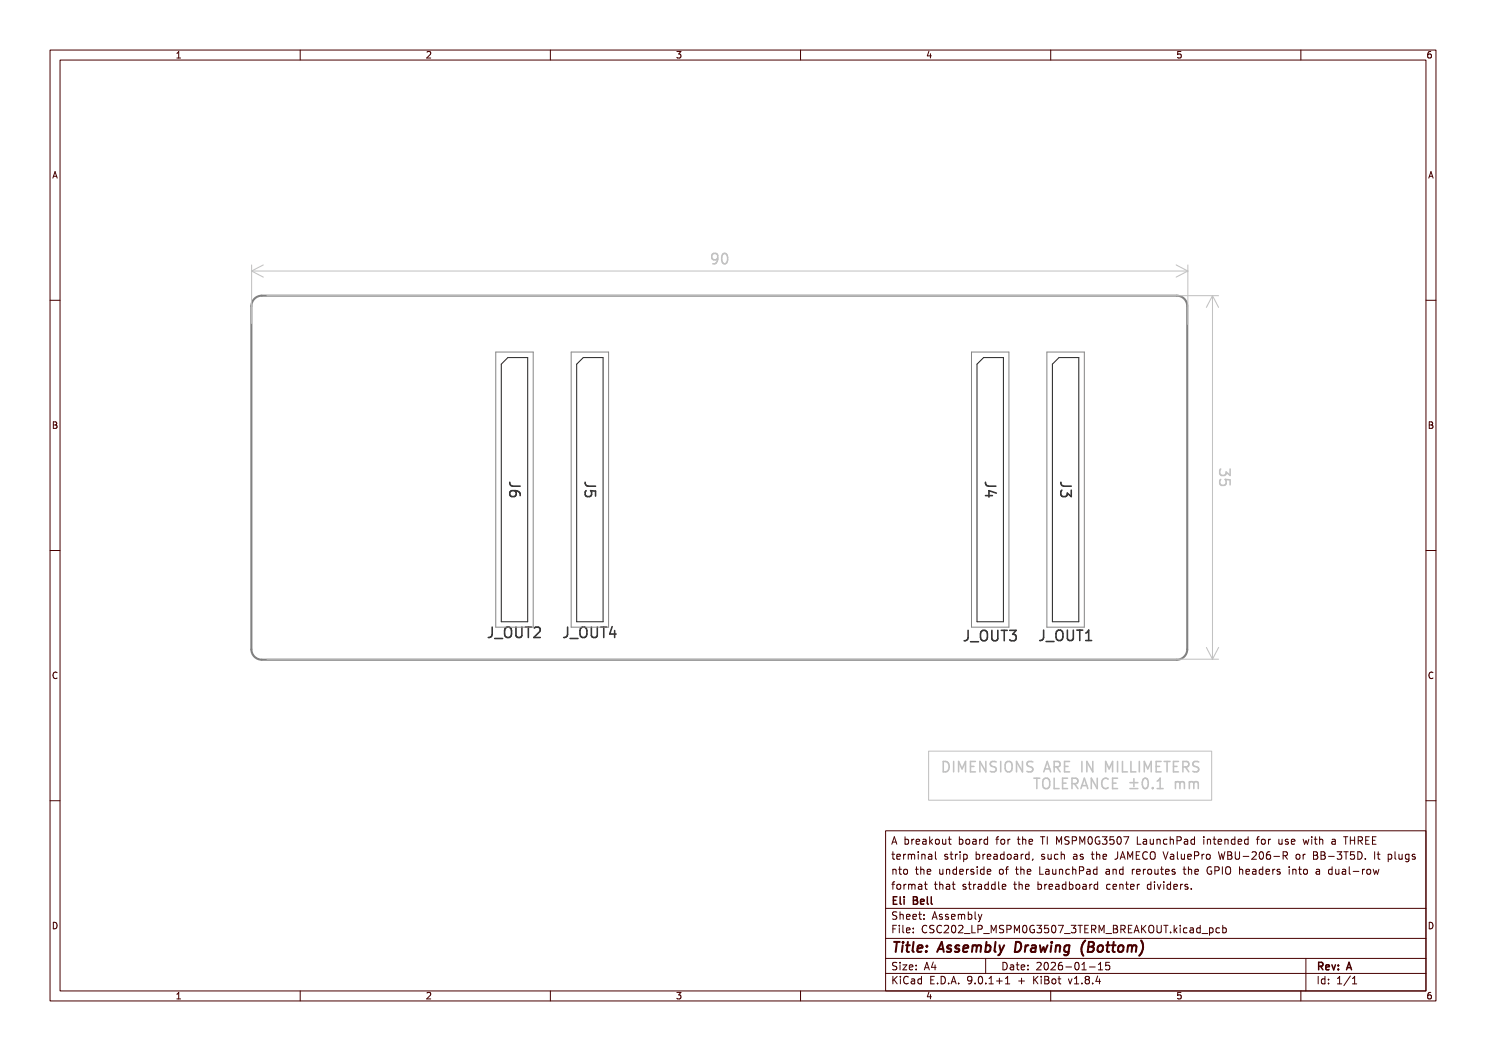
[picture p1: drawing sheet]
<svg xmlns="http://www.w3.org/2000/svg" width="297mm" height="210mm" viewBox="0 0 297 210" stroke-linecap="round" stroke-linejoin="round" font-family="sans-serif">
<path d="M50.9 59.7l.9-.5 .5-.1h182.9a2.08 2.08 0 0 1 2.1 2.1v68.5a2.08 2.08 0 0 1-2.1 2.1h-182.9a2.08 2.08 0 0 1-2.1-2.1v-68.5l.1-.6z" fill="none" stroke="#818181" stroke-width=".42"/>
<g fill="none" stroke="#2c2c2c" stroke-width=".31">
<path d="M101.9 96.4a.67 .67 0 0 0 .6 .7h1.5M102.8 98l.4 .4-.1 .6-.3 .2h-.5l-.3-.2-.1-.6 .2-.3a1.37 1.37 0 0 1 1.9 .5v.4M117 96.4a.67 .67 0 0 0 .5 .7h1.5M117.1 98l-.1 .3v.5l.1 .3 .7 .1 .3-.2 .1-.7-.2-.3 1 .1v1M197 96.4a.67 .67 0 0 0 .6 .7h1.4M197 99h1.4M199.1 98.5l-1.4-.5v1.3M212 96.4a.67 .67 0 0 0 .6 .7h1.5M212.2 97.9l-.2 .3 .1 .8 .3 .2h.5a.56 .56 0 0 0 .4-.7l.8 .7v-1.3M98.4 125.3v1.5a.67 .67 0 0 1-.8 .6M98.9 127.6h1.6M100.9 125.6a.7 .7 0 0 1 .8-.3 .7 .7 0 0 1 .5 .7v.7a.69 .69 0 0 1-.7 .7 .69 .69 0 0 1-.6-.7z"/>
<path d="M103.1 125.3v1.7l.4 .4 .6-.1 .2-.3v-1.7M105 125.3h1.2M105.6 125.3v2.1M106.8 125.5l.3-.2 .7 .1a.56 .56 0 0 1 .1 .8l-1.2 1.2h1.3M113.4 125.3v1.5a.67 .67 0 0 1-.7 .6M113.9 127.6h1.6M116 125.6a.7 .7 0 0 1 .8-.3 .7 .7 0 0 1 .5 .7v.7a.69 .69 0 0 1-.7 .7 .69 .69 0 0 1-.7-.7zM118.2 125.3v1.7l.4 .4 .6-.1 .2-.3v-1.7M120.1 125.3h1.2M120.7 125.3v2.1M122.4 125.2l-.5 1.5h1.2M122.8 126v1.4"/>
<path d="M193.5 126v1.4a.67 .67 0 0 1-.8 .6M194 128.2h1.6M196.1 126.3a.7 .7 0 0 1 .8-.3 .7 .7 0 0 1 .5 .6v.7a.69 .69 0 0 1-.7 .8 .69 .69 0 0 1-.7-.8zM198.2 126v1.6l.4 .4h.4l.4-.4v-1.6M200.1 126h1.2M200.7 126v2M201.8 126h1.3l-.7 .7a.57 .57 0 0 1 .7 .4v.5l-.2 .3-.8 .1-.3-.2M208.6 125.9v1.5a.67 .67 0 0 1-.8 .6M209.1 128.2h1.6M211.4 126a.69 .69 0 0 1 .7 0 .69 .69 0 0 1 .3 .6v.7a.69 .69 0 0 1-.6 .7 .69 .69 0 0 1-.7-.7v-.7zM213.3 125.9v1.7l.4 .4h.4l.4-.4v-1.7M215.2 125.9h1.2"/>
<path d="M215.8 125.9v2.1M217 128h1.2M217 126.5l.6-.6v2.1"/>
</g>
<path d="M101.5 71.4h4v52.8h-5.3v-51.4zM116.6 71.4h3.9v52.8h-5.2v-51.4zM195.3 72.8l1.3-1.4h3.9v52.8h-5.2zM210.3 72.8l1.4-1.4h3.9v52.8h-5.3z" fill="none" stroke="#2c2c2c" stroke-width=".21"/>
<path d="M99.1 70.3h7.5v55h-7.5zM114.2 70.3h7.4v55h-7.4zM194.2 70.3h7.5v55h-7.5zM209.2 70.3h7.5v55h-7.5z" fill="none" stroke="#848484" stroke-width=".2"/>
<g fill="none" stroke="#c2c2c2" stroke-width=".31">
<path d="M143.5 51.5l-.4 .4-.6-.1-.2-.3v-.5l.2-.3 .6-.1 .3 .2a1.37 1.37 0 0 1-.5 1.9h-.4M144.4 50.8a.5 .5 0 0 1 .6-.2 .5 .5 0 0 1 .3 .4 1.07 1.07 0 0 1-.6 1.7 1.26 1.26 0 0 1-.3-1.9zM244 93.7l-.2 .3 .1 .8 .3 .2h.5a.56 .56 0 0 0 .4-.7l.8 .7v-1.3M244 95.8l-.2 .3v.5l.2 .3 .7 .1 .3-.2 .1-.7-.2-.3 1 .1v1M188.5 152.2a1.1 1.1 0 0 1 1.2 .6 1.1 1.1 0 0 1-.4 1.3l-.8 .1zM190.6 152.2v2M191.6 154.2v-2l.7 1.4 .7-1.4v2M194 153.1h.7M195 152.2h-1v2h1M197 152.2v2l-1.2-2v2M199.1 152.3h-1a.5 .5 0 0 0-.2 .5 .5 .5 0 0 0 .4 .3 .76 .76 0 0 1 .8 .5l-.1 .4-.3 .2-.8-.1M200 152.2v2"/>
<path d="M201 152.4a.7 .7 0 0 1 .8-.2 .7 .7 0 0 1 .5 .6v.7a.69 .69 0 0 1-.7 .8 .69 .69 0 0 1-.7-.8zM204.4 152.2v2l-1.2-2v2M206.4 152.3h-1a.5 .5 0 0 0-.1 .5 .5 .5 0 0 0 .3 .3 .76 .76 0 0 1 .8 .5l-.1 .4-.3 .2-.8-.1M206.6 155.5h1.2M207.2 155.5v2.1M208.5 155.8a.7 .7 0 0 1 .8-.3 .7 .7 0 0 1 .5 .7v.7a.69 .69 0 0 1-.7 .7 .69 .69 0 0 1-.7-.7zM208.6 154.2l.7-2 .7 2M208.8 153.6h1M210.7 153.2h.8a.56 .56 0 0 0 .4-.5 .56 .56 0 0 0-.4-.5h-.8v2M210.7 155.5v2.1h1M211.2 153.2l.7 1M212.4 156.5h.7"/>
<path d="M212.8 153.1h.7M213.4 155.5h-1v2.1h1M213.8 152.2h-1v2h1M214.3 156.6h.7a.56 .56 0 0 0 .5-.6 .56 .56 0 0 0-.5-.5h-.7v2.1M214.7 156.6l.7 1M216 157.6l.7-2.1 .7 2.1M216.2 152.2v2M216.2 157h1M218.4 152.2v2l-1.2-2v2M219.3 155.5v2.1l-1.2-2.1v2.1M221 154.2v-2l.7 1.4 .7-1.4v2M221.5 155.7a.84 .84 0 0 0-1.1 0 .84 .84 0 0 0-.2 1 .78 .78 0 0 0 .4 .8 .78 .78 0 0 0 .9-.1"/>
<path d="M222.4 156.5h.7M223.4 155.5h-1v2.1h1M223.4 152.2v2M224.4 152.2v2h.9M225.8 157.6h1.6M225.8 156.4h1.6M226 152.2v2h1M226.6 155.6v1.6M227.7 152.2v2M228.6 155.6a.49 .49 0 0 1 .8 .3 1.07 1.07 0 0 1-.6 1.7 1.38 1.38 0 0 1-.2-2zM228.7 154.2v-2l.7 1.4 .7-1.4v2M230.4 157.4v.2"/>
<path d="M231.1 153.1h.7M231.3 157.6h1.2M231.3 156.1l.6-.6v2.1M232.1 152.2h-1v2h1M232.7 152.2h1.2M233.3 152.2v2M234.5 153.1h.7M234.9 156.2v1.4M234.9 156.4a.51 .51 0 0 1 .9 .1M235.5 152.2h-1v2h1M235.8 156.5l.3-.3 .5 .1 .1 1.3M235.8 156.5v1.1"/>
<path d="M236.4 153.2h.8a.56 .56 0 0 0 .4-.5 .56 .56 0 0 0-.4-.5h-.8v2M236.9 153.2l.7 1M237.7 156.4a.51 .51 0 0 1 .9 .1M237.7 156.2v1.4M238.6 156.5l.3-.3 .5 .1 .1 1.3M238.6 156.5v1.1M239.6 152.3h-1a.5 .5 0 0 0-.2 .5 .5 .5 0 0 0 .4 .3 .75 .75 0 0 1 .8 .5l-.1 .4-.3 .2-.8-.1"/>
</g>
<g fill="none" stroke="#c2c2c2" stroke-width=".21">
<path d="M50.3 52.9v11.7M50.3 54.2h187.1M50.3 54.2l2.3 1.2M52.6 52.9l-2.3 1.3M53.4 59.1h190.2M235.1 52.9l2.3 1.3M237.4 52.9v11.9M237.4 54.2l-2.3 1.2M242.3 59.1v72.6M242.3 59.1l-1.2 2.3M242.3 59.1l1.3 2.3M53.4 131.7h190.2"/>
<path d="M241.1 129.4l1.2 2.3M243.6 129.4l-1.3 2.3M185.6 150.1h56.6v9.8h-56.6z"/>
</g>
<g fill="none" stroke="#480000" stroke-width=".2">
<path d="M10 10h277v190h-277zM12 12h273v186h-273zM35.3 11.6h.8M35.3 10.7l.4-.4v1.3M60 10v2M85.3 10.4l.5-.1 .3 .4-.8 .9h.8M110 10v2M135.3 10.3h.8l-.4 .5 .3 .1v.6l-.2 .1-.5-.1M160 10v2M185.7 10.2l-.4 1h.9M186 10.7v.9M210 10v2"/>
<path d="M236 10.3h-.6l-.1 .6 .2-.1 .5 .1 .1 .1-.1 .5-.2 .1-.5-.1M260 10v2M286 10.3l-.4 .1-.2 .2-.1 .7 .3 .3 .4-.1 .1-.5-.1-.1-.4-.1-.3 .2M10.6 35.6l.4-1.3 .4 1.3M10.7 35.2h.6M285.6 35.6l.4-1.3 .4 1.3M285.7 35.2h.6M10 60h2M285 60h2M10.7 84.3h.4l.2 .2-.2 .4 .2 .1 .1 .3-.2 .3h-.5zM10.7 84.9h.4M285.7 84.3h.4l.2 .2-.2 .4 .2 .1 .1 .3-.2 .3h-.5z"/>
<path d="M285.7 84.9h.4M10 110h2M285 110h2M11.4 134.4a.62 .62 0 0 0-.9 .5 .62 .62 0 0 0 .7 .7l.2-.1M286.4 134.4a.62 .62 0 0 0-.9 .5 .62 .62 0 0 0 .7 .7l.2-.1M10 160h2M285 160h2M177 166h108v32h-108zM178.2 176.7h.6M178.2 170.7h.6M178.2 168.7l.5-1.5 .5 1.5M178.4 168.3h.7"/>
<path d="M178.5 170.2v1.3l.3 .2M178.5 173.7v1M178.5 173.8l.2-.1 .3 .1 .1 .9M178.8 176.2l-.3 .2v1.3M179.2 171.2l.8-.1-.1-.3-.4-.1-.3 .2 .1 .7h.6M179.4 176.8l.3-.1 .3 .3v.4l-.3 .3-.3-.1-.2-.2zM179.6 173.7h.6M179.8 173.2v1.3l.4 .2M180.6 170.7v1M180.7 176.7v1M180.7 173.8l.4-.1 .3 .3v.4l-.3 .3-.4-.1-.1-.2zM180.9 167.8l.4-.1 .3 .3-.1 .6h-.6"/>
<path d="M180.9 167.2v1.5M181 170.7l-.4 .3M181.1 176.7l-.4 .3M181.5 170.8l.5-.1 .2 .2M181.5 170.7v1M181.6 176.8l.4-.1 .2 .2M181.6 176.7v1M182.2 170.9l.2-.2 .3 .1 .1 .9M182.2 170.9v.8M182.2 176.9l.3-.2 .3 .1 .1 .9M182.2 167.7v1M182.2 176.9v.8"/>
<path d="M182.7 167.7l-.5 .3M183 173.7h.5M183.1 168.2l.7-.1-.1-.3-.4-.1-.2 .2 .1 .7h.5M183.2 173.2v1.3l.3 .2M183.5 170.2v.1M183.5 170.7v1M183.6 176.8h.6v.9M184 173.8l.2-.1 .4 .1 .1 .9M184 173.2v1.5M184.2 177.1h-.5l-.2 .2 .2 .4 .5-.1M184.2 170.7v1M184.2 170.8l.3-.1 .3 .1 .1 .9"/>
<path d="M184.5 167.8h.5l.1 .9M184.7 176.7h.6M185 176.2v1.3l.3 .2M185.1 168.1h-.5l-.2 .2 .2 .4 .5-.1M185.3 174.2l.7-.1v-.3l-.5-.1-.2 .2 .1 .7h.6M185.6 170.8h.6v.9M185.8 167.2v1.5M186 168.1l.4 .6M186.2 171.1h-.5l-.2 .2 .2 .4 .5-.1M186.4 167.7l-.6 .6M186.7 176.7h.6M187 176.2v1.3l.3 .2"/>
<path d="M187 170.2v1.3l.2 .2M187.1 167.8l.4-.1 .2 .3v.4l-.2 .3-.4-.1-.1-.2zM187.8 173.7l.1 .9 .3 .1 .3-.1M187.8 176.8l.2-.1 .4 .1 .1 .9M187.8 176.2v1.5M188.4 167.7l.1 .9 .3 .1 .2-.1M188.5 173.7v1M189 167.7v1M189.2 176.8h.5l.1 .9M189.2 173.8l.2-.1 .3 .1 .1 .9M189.2 173.7v1M189.4 170.8l-.4-.1-.2 .2 .1 .2 .5 .2v.3h-.6"/>
<path d="M189.5 167.7h.6M189.7 167.2v1.3l.4 .2M189.8 177.1h-.5l-.2 .2 .2 .4 .5-.1M189.9 170.7h.6M190.1 170.2v1.3l.4 .2M190.3 176.7h.6M190.5 176.2v1.3l.4 .2M191 170.7v1M191.2 173.8l-.5-.1-.2 .3 .1 .6h.6M191.2 173.2v1.5M191.4 170.7l-.4 .3M191.7 167.8l.5-.1 .3 .3-.2 .6h-.6"/>
<path d="M191.7 167.2v1.5M191.8 174.2l.7-.1v-.3l-.5-.1-.2 .2 .1 .7h.6M191.9 170.2v.1M191.9 170.7v1M192.6 170.8l.4-.1 .3 .3-.1 .6h-.6M192.6 170.7v1.5M193 176.8l-.3-.1-.2 .2v.2l.5 .2v.3h-.5M193.1 167.8l.2-.1 .4 .1 .1 .6-.1 .2-.4 .1-.2-.1zM193.2 173.7v1M193.5 176.7h.6M193.6 173.7l-.4 .3M193.7 176.2v1.3l.4 .2"/>
<path d="M194.5 167.8h.5l.1 .9M194.6 176.7v1M194.6 173.8l-.4-.1-.2 .2 .1 .2 .5 .2v.3h-.6M195 176.7l-.4 .3M195.1 168.1h-.5l-.2 .2 .2 .4 .5-.1M195.1 170.8l.4-.1 .3 .3-.1 .6h-.6M195.1 170.2v1.5M195.3 173.2v.1M195.3 173.7v1M195.5 176.8h.6l.1 .9M195.8 167.7v1M196.2 177.1h-.5l-.2 .2 .2 .4 .5-.1"/>
<path d="M196.2 167.7l-.4 .3M196.5 170.7v1M196.7 173.8l-.5-.1-.2 .3 .1 .6h.6M196.7 173.2v1.5M196.9 170.7l-.4 .3M197.3 171.2l.7-.1v-.3l-.5-.1-.2 .2 .1 .7h.6M197.3 174.2l.7-.1v-.3l-.5-.1-.2 .2 .1 .7h.6M197.4 167.8l-.4-.1-.3 .3 .1 .6h.6M197.4 167.2v1.5M197.5 176.8l-.4-.1-.3 .3 .2 .6h.5M197.5 176.2v1.5M198.7 170.8h.5l.1 .9"/>
<path d="M198.9 176.8l-.4-.1-.3 .3 .1 .6h.6M198.9 176.2v1.5M199 167.7h.6M199.3 171.1h-.5l-.2 .2 .2 .4 .5-.1M199.6 176.2v1.3l.2 .2M199.6 167.2l-.4 .2v1.3M199.9 173.8l.3-.1 .3 .3v.4l-.3 .3-.3-.1-.2-.2zM200.1 167.8l.2-.1 .4 .1 .1 .6-.1 .2-.4 .1-.2-.1zM200.3 177.2l.7-.1v-.3l-.5-.1-.2 .2 .1 .7h.6M200.7 170.8l-.5-.1-.2 .3 .1 .6h.6M200.7 170.2v1.5M201 173.7h.5"/>
<path d="M201.4 170.8l.2-.1 .4 .1 .1 .6-.1 .2-.4 .1-.2-.1zM201.5 167.7v1M201.5 173.2l-.3 .2v1.3M201.9 167.7l-.4 .3M202.6 176.7h.6M202.7 170.8h.6l.1 .9M202.8 176.2v1.3l.4 .2M203 173.7h.5M203.2 173.2v1.3l.3 .2M203.3 167.7h.6M203.4 171.1h-.5l-.2 .2 .2 .4 .5-.1M203.5 167.2v1.3l.4 .2"/>
<path d="M203.7 176.8l.2-.1 .3 .1 .1 .9M203.7 176.2v1.5M204 173.8l.2-.1 .4 .1 .1 .9M204 173.2v1.5M204.1 170.7v1M204.4 167.2v1.5M204.4 167.8l.2-.1 .4 .1v.9M204.5 170.7l-.4 .3M205 177.2l.7-.1-.1-.3-.4-.1-.2 .2v.7h.6M205.3 174.2l.7-.1v-.3l-.5-.1-.2 .2 .1 .7h.6M205.7 170.8l-.5-.1-.2 .3 .1 .6h.6M205.7 168.2l.7-.1-.1-.3-.4-.1-.2 .2v.7h.6"/>
<path d="M205.7 170.2v1.5M206.5 171.6l-.2 .3M207.5 176.8l.4-.1 .3 .3-.2 .6h-.5M207.5 176.2v1.5M207.8 173.2v1.5h.7M208 167.2h.8M208.4 167.2v1.5M208.7 170.8l-.3-.1-.2 .2v.2l.5 .2v.3h-.5M208.8 176.7v1M209 173.8h.6l.1 .9M209.2 176.7l-.4 .3M209.3 167.2v1.5"/>
<path d="M209.5 170.7v.9l.4 .1 .2-.1M209.7 177.2l.7-.1-.1-.3-.4-.1-.2 .2v.7h.6M209.7 174.1h-.5l-.2 .2 .2 .4 .5-.1M210.1 170.7v1M210.4 173.7l.1 .9 .3 .1 .2-.1M211 173.7v1M211 176.8h.6l.1 .9M211.2 168.7v-1.5l.5 1.1 .5-1.1v1.5M211.5 170.8l-.5-.1-.3 .3 .2 .6h.6M211.7 177.1h-.5l-.2 .2 .2 .4 .5-.1M211.7 173.8l.3-.1 .3 .1 .1 .9M211.7 173.7v1"/>
<path d="M212.1 170.8l.2-.1 .4 .1v.9M212.1 170.2v1.5M213 176.8l-.4-.1-.3 .3 .2 .6h.5M213 176.2v1.5M213.7 167.3l-.6-.1-.3 .3 .2 .3 .6 .3v.5l-.2 .1-.6-.1M213.7 176.8l.5-.1 .3 .3-.2 .6h-.6M213.7 173.8l-.4-.1-.3 .3 .2 .6h.5M213.7 176.2v1.5M214.3 168l.7-.1 .2-.2-.1-.4-.2-.1h-.6v1.5M214.4 173.8l.2-.1 .4 .1v.9M214.4 173.2v1.5M214.6 170.8h.6v.9"/>
<path d="M215.1 176.8l.2-.1 .4 .1 .1 .6-.1 .2-.4 .1-.2-.1zM215.2 171.1h-.5l-.2 .2 .2 .4 .5-.1M215.7 174l.8-.1 .1-.2-.1-.4-.2-.1h-.6v1.5M215.8 168.7v-1.5l.5 1.1 .5-1.1v1.5M216.5 170.8l-.4-.1-.2 .2 .1 .2 .5 .2v.3h-.6M216.5 176.8h.5l.1 .9M217.1 177.1h-.5l-.2 .2 .2 .4 .5-.1M217.2 173.8h.6l.1 .9M217.6 167.3l.2-.1a.8 .8 0 0 1 .5 .7 .8 .8 0 0 1-.5 .8l-.2-.1-.1-.5zM217.8 176.7v1M217.9 174.1h-.5l-.2 .2 .2 .4 .5-.1M218.1 170.7h.6"/>
<path d="M218.2 176.7l-.4 .3M218.3 170.2v1.3l.4 .2M219.2 170.8l.2-.1 .3 .1 .1 .9M219.2 170.2v1.5M219.2 173.8l-.4-.1-.3 .3 .2 .6h.5M219.2 173.2v1.5M219.4 176.8l-.4-.1-.3 .3 .1 .6h.6M219.4 176.2v1.5M219.7 167.3a.7 .7 0 0 0-.8 .6 .7 .7 0 0 0 .8 .7l.1-.5h-.3M220.3 167.2h.9l-.5 .6 .5 .1v.7l-.2 .1-.7-.1M220.5 171.2l.7-.1-.1-.3-.4-.1-.2 .2v.7h.6M221.1 173.8h.6v.9"/>
<path d="M221.7 174.1h-.5l-.2 .2 .2 .4 .5-.1M221.9 176.8l-.4-.1-.3 .3 .1 .6h.6M222.5 177.2l.7-.1-.1-.3-.4-.1-.2 .2v.7h.6M222.5 173.7v1M222.5 173.8l.2-.1 .3 .1 .1 .9M222.6 167.2h-.7l-.1 .7 .2-.1h.5l.2 .3-.1 .5-.2 .1-.6-.1M223.4 170.2v1.1a.48 .48 0 0 1-.6 .4M223.4 167.3l.2-.1a.8 .8 0 0 1 .5 .7 .8 .8 0 0 1-.5 .8l-.2-.1-.2-.5zM223.8 176.8l.2-.1 .4 .1 .1 .9M223.8 176.7v1M223.9 171.7l.5-1.5 .5 1.5M224 171.3h.7"/>
<path d="M224.5 173.8l-.5-.1-.3 .3 .2 .6h.6M224.5 173.2v1.5M224.6 167.2h1l-.6 1.5M225 176.7h.5M225.2 176.2v1.3l.3 .2M225.4 171.7v-1.5l.5 1.1 .5-1.1v1.5M226 177.2l.7-.1-.1-.3-.4-.1-.2 .2v.7h.6M226.3 173.7v1M226.7 173.7l-.4 .3M227.1 170.9h.5M227.2 174.2l.7-.1-.1-.3-.4-.1-.2 .2v.7h.6M227.3 167.2v1.5h.7"/>
<path d="M227.3 176.7v1M227.7 176.7l-.4 .3M227.8 170.2h-.7v1.5h.7M228.5 173.7v1M228.5 167.8h.6l.1 .9M229 173.7l-.5 .3M229.2 168.1h-.5l-.2 .2 .2 .4 .5-.1M229.3 170.3a.71 .71 0 0 0-1 .5 .71 .71 0 0 0 .7 .9l.3-.1M229.5 173.8l.4-.1 .3 .3v.4l-.3 .3-.4-.1-.1-.2zM229.9 167.7l.1 .9 .3 .1 .2-.1M230 176.8l-.4-.1-.3 .3 .2 .6h.5M230 176.2v1.5"/>
<path d="M230.1 170.3a.5 .5 0 0 1 .5-.1 .5 .5 0 0 1 .3 .5v.5a.5 .5 0 0 1-.5 .5 .5 .5 0 0 1-.5-.5v-.5zM230.5 167.7v1M230.7 176.2v.1M230.7 176.7v1M230.8 173.7l.1 .9 .3 .1 .3-.1M231.2 167.8l.3-.1 .3 .1 .1 .9M231.2 167.7v1M231.3 176.7l.4 1 .3-1M231.5 173.7v1M232 173.7h.5M232.2 173.2v1.3l.3 .2M232.5 170.2l.5 1.5 .5-1.5"/>
<path d="M232.6 176.2v.1M232.6 176.7v1M233 174.2l.7-.1-.1-.3-.4-.1-.2 .2v.7h.6M233.2 167.8l-.4-.1-.3 .3 .2 .6h.5M233.9 167.8l.2-.1 .4 .1v.9M233.9 167.2v1.5M234 176.2v1.5M234 176.8l-.5-.1-.3 .3 .2 .6h.6M234 170.8h.5l.1 .9M234.6 171.1h-.5l-.2 .2 .2 .4 .5-.1M234.6 177.2l.7-.1-.1-.3-.4-.1-.2 .2 .1 .7h.5M234.8 173.8l-.3-.1-.3 .2 .1 .2 .5 .2v.3h-.6"/>
<path d="M235.2 168l.8-.1 .1-.2-.1-.4-.2-.1h-.6v1.5M235.3 170.2v1.3l.2 .2M236 176.7v1M236.1 170.7l.1 .9 .3 .1 .2-.1M236.4 176.7l-.4 .3M236.5 173.7h.5M236.7 173.2v1.3l.3 .2M236.7 170.7v1M236.7 167.8h.6l.1 .9M237.4 176.8l-.4-.1-.2 .2 .1 .2 .5 .2v.3h-.6M237.4 168.1h-.5l-.2 .2 .2 .4 .5-.1M237.4 171.2l.7-.1-.1-.3-.4-.1-.2 .2 .1 .7h.5"/>
<path d="M237.5 173.8l.2-.1 .4 .1 .1 .9M237.5 173.2v1.5M238.1 177.6v.1M238.7 167.8l-.4-.1-.3 .3 .2 .6h.5M238.7 171l.8-.1 .1-.2-.1-.4-.2-.1h-.6v1.5M238.7 167.2v1.5M238.8 174.2l.7-.1v-.3l-.5-.1-.2 .2 .1 .7h.6M240.2 170.7v1M240.6 167.2v.1M240.6 167.7v1M240.7 170.7l-.5 .3M241.2 170.8l.2-.1 .4 .1 .1 .6-.2 .2-.3 .1-.2-.1z"/>
<path d="M241.3 167.8l.2-.1 .4 .1 .1 .9M241.3 167.7v1M242.1 173.3a.7 .7 0 0 0-.9 .6 .7 .7 0 0 0 .9 .7l.1-.5h-.3M242.5 167.7h.5M242.7 167.2v1.3l.3 .2M242.8 174l.7-.1 .2-.2-.1-.4-.2-.1h-.6v1.5M243.5 168.2l.7-.1-.1-.3-.4-.1-.2 .2v.7h.6M243.5 170.2l.4 1.5 .3-1.1 .3 1.1 .3-1.5M244.3 173.2v1.5M244.8 167.8l.2-.1 .4 .1 .1 .9M244.8 167.7v1M245 173.4a.5 .5 0 0 1 .6-.2 .5 .5 0 0 1 .4 .5v.5a.5 .5 0 0 1-.5 .5 .5 .5 0 0 1-.5-.5z"/>
<path d="M245.4 170.2l.7 .1 .1 .3-.3 .3a.4 .4 0 0 1 .4 .4 .4 .4 0 0 1-.3 .4h-.6zM245.4 170.9h.5M246.8 167.8l-.4-.1-.3 .3 .1 .6h.6M246.8 167.2v1.5M246.9 170.2v1.2l.3 .3h.3l.2-.3v-1.2M247.5 168.2l.7-.1-.1-.3-.4-.1-.2 .2v.7h.6M247.7 173.8l.3-.1 .3 .1 .1 .9M247.7 173.2v1.5M248.5 171.1h1.1M249 174.2l.7-.1v-.3l-.5-.1-.2 .2 .1 .7h.6M249.5 167.8l-.5-.1-.3 .3 .2 .6h.6M249.5 167.2v1.5"/>
<path d="M250.2 170.3l.6-.1 .3 .4-.9 1.1h.9M250.4 173.8h.6v.9M251 174.1h-.5l-.2 .2 .2 .4 .5-.1M251.1 167.7h.6M251.7 167.2l-.4 .2v1.3M251.9 170.3l.1-.1a.8 .8 0 0 1 .5 .7 .8 .8 0 0 1-.5 .8 1 1 0 0 1-.1-1.4zM252.2 167.8l.2-.1 .4 .1 .1 .6-.2 .2-.3 .1-.2-.1zM252.4 173.8l-.4-.1-.3 .3 .1 .6h.6M252.4 173.2v1.5M253 174.2l.7-.1v-.3l-.5-.1-.2 .2 .1 .7h.6M253.5 167.7v1M253.8 170.2l-.4 .1a1.01 1.01 0 0 0 0 1.4l.5-.1 .1-.5-.3-.3h-.5l-.1 .3"/>
<path d="M254 167.7l-.5 .3M254.4 173.7v1M254.6 171.1h1.1M254.8 173.7l-.4 .3M255.6 167.7l.1 .9 .3 .1 .2-.1M255.8 173.8l-.3-.1-.3 .2 .1 .2 .5 .2v.3h-.6M256.2 167.7v1M256.5 171l.7-.1 .1-.2-.1-.4-.2-.1h-.5v1.5M256.8 171l.5 .7M257.5 167.8l-.4-.1-.2 .2 .1 .2 .5 .2v.3h-.6M257.7 173.2v.1M257.7 173.7v1"/>
<path d="M258.1 168.2l.7-.1-.1-.3-.4-.1-.2 .2 .1 .7h.5M258.4 173.8l.2-.1 .4 .1v.9M258.4 173.7v1M259.2 170.8l.3-.1 .3 .3v.4l-.3 .3-.3-.1-.2-.2zM259.5 173.7h.6M259.7 173.2v1.3l.4 .2M260.5 170.7v1M260.5 167.7l.2 1 .3-.7 .3 .7 .3-1M260.7 173.8l.3-.1 .3 .3v.4l-.3 .3-.3-.1-.2-.2zM260.9 170.7l-.4 .3M262.2 167.2v.1M262.2 167.7v1"/>
<path d="M262.5 170.2l.7 .1 .1 .3-.3 .3a.4 .4 0 0 1 .4 .4 .4 .4 0 0 1-.3 .4h-.6zM262.5 170.9h.5M262.7 167.7h.5M262.9 167.2v1.3l.3 .2M263.1 173.8h.6v.9M263.7 174.1h-.5l-.2 .2 .2 .4 .5-.1M263.7 167.2v1.5M263.7 167.8l.3-.1 .3 .1 .1 .9M264 170.2h.5l.3 .3-.3 .4 .3 .2 .1 .3-.3 .3h-.6zM264 170.9h.5M265.5 171.1h1.2M266.2 173.8l-.4-.1-.3 .3 .2 .6h.5"/>
<path d="M266.2 173.2v1.5M266.2 167.8h.6l.1 .9M266.9 168.1h-.5l-.2 .2 .2 .4 .5-.1M267 173.7v.9l.4 .1 .2-.1M267.2 170.2h1l-.5 .6 .4 .1v.7l-.2 .1-.7-.1M267.6 173.7v1M268.3 173.8h.6l.1 .9M268.5 167.2h.9M268.6 170.2h.9M269 174.1h-.5l-.3 .2 .3 .4 .5-.1M269 167.2v1.5M269 170.2v1.5"/>
<path d="M269.7 173.2v1.3l.2 .2M269.9 167.2v1.5M269.9 167.9h.8M270.5 174.1h1.1M270.7 170.2h-.7l-.1 .7 .2-.1h.5l.1 .3v.5l-.2 .1-.6-.1M270.7 167.2v1.5M271.4 170.2a.76 .76 0 0 1 .9 .7 .76 .76 0 0 1-.9 .8zM271.5 168l.7-.1 .1-.2-.1-.4-.2-.1h-.5v1.5M271.8 168l.5 .7M272.3 173.7v1M272.7 173.7l-.4 .3M272.9 171.6v.1"/>
<path d="M273 167.9h.5M273.3 173.8l.4-.1 .3 .3v.4l-.3 .3-.4-.1-.1-.2zM273.7 167.2h-.7v1.5h.7M274.3 167.9h.5M274.5 173.7l.2 1 .3-.7 .3 .7 .3-1M274.7 170.2v1.5M275 167.2h-.7v1.5h.7M275.2 170.7h.6M275.5 170.2v1.3l.3 .2M277.5 170.8l.4-.1 .3 .3-.2 .6h-.5M277.5 170.7v1.5M278.8 170.2v1.3l.2 .2"/>
<path d="M279.6 170.7l.1 .9 .3 .1 .2-.1M280.2 170.7v1M281.6 170.8l-.4-.1-.3 .3 .1 .6h.6M281.6 170.7v1.2l-.3 .3-.3-.1M282.8 170.8l-.3-.1-.3 .2 .1 .2 .5 .2v.3h-.6M10.7 184.3a.66 .66 0 0 1 .7 .6 .66 .66 0 0 1-.7 .7zM35.3 198.7l.4-.4v1.3M35.3 199.6h.8M60 198v2M85.3 198.4l.5-.1 .3 .4-.8 .9h.8M110 198v2M135.3 198.3h.8l-.4 .5 .3 .1v.6l-.2 .1-.5-.1"/>
<path d="M160 198v2M177 194.5h108M177 191.5h108M177 187.5h108M177 181.5h108M178.5 195.1v1.5M178.5 185.6h.5M178.7 195.7l.6 .9M179.2 184.9h-.7v1.5M179.2 192.4l-.5-.1-.2 .1v.5l.6 .3 .1 .3-.2 .3-.6-.1M179.2 182.3l-.5-.1-.2 .1v.5l.6 .3 .1 .3-.2 .3-.6-.1M179.3 195.1l-.8 .9"/>
<path d="M179.7 184.9v.1M179.7 185.4v1M179.9 182.2v1.5M179.9 192.3v.1M179.9 192.8v1M179.9 182.8l.2-.1 .4 .1v.9M180 195.1v.1M180 195.6v1M180.5 192.8h.7l-.7 1h.7M180.5 184.9v1.3l.2 .2M181.2 185.9l.7-.2-.1-.2-.4-.1-.2 .2v.7h.6M181.2 183.2l.7-.1-.1-.3-.4-.1-.2 .2v.7h.6"/>
<path d="M181.5 195.2a.71 .71 0 0 0-1 .5 .71 .71 0 0 0 .7 .9l.3-.1M181.7 193.3l.8-.1-.1-.3-.4-.1-.3 .2 .1 .7h.6M182.2 195.7h.5l.1 .9M182.5 183.2l.7-.1-.1-.3-.4-.1-.2 .2v.7h.6M182.5 186.3v.1M182.5 185.5v.1M182.8 196h-.5l-.2 .2 .2 .4 .5-.1M183.1 193.7v.1M183.1 192.9v.1M183.6 182.7h.6M183.8 182.2v1.3l.4 .2M184.2 195.7l-.5-.1-.2 .3 .1 .6h.6"/>
<path d="M184.2 195.1v1.5M184.7 183.6v.1M184.7 182.8v.1M184.7 193.8l.5-1.5 .5 1.5M184.9 193.4h.7M185.2 185a.71 .71 0 0 0-.9 .5 .71 .71 0 0 0 .7 .9l.2-.1M185.7 198.2l-.4 1h.9M186 198.7v.9M186 195.8h.5M186.3 183.7l.5-1.5 .5 1.5M186.5 183.3h.7M186.5 192.2l-.3 1.1h.9"/>
<path d="M186.7 185l-.6-.1-.3 .3 .2 .3 .6 .3v.5l-.2 .1-.6-.1M186.7 195.1h-.7v1.5h.7M186.9 192.8v1M187.4 196.5v.1M188.1 195.1a.76 .76 0 0 1 .9 .7 .76 .76 0 0 1-.9 .8zM188.2 185a.71 .71 0 0 0-1 .5 .71 .71 0 0 0 .7 .9l.3-.1M188.3 182.8l-.3-.1-.3 .2 .1 .2 .5 .2v.3h-.6M188.7 185l.6-.1 .3 .4-.9 1.1h.9M189.5 182.8l-.3-.1-.2 .2v.2l.5 .2v.3h-.5M189.6 196.5v.1M190.1 196.6l.5-1.5 .5 1.5M190.2 183.2l.7-.1-.1-.3-.4-.1-.2 .2v.7h.6"/>
<path d="M190.2 196.2h.8M190.3 185l.2-.1a.8 .8 0 0 1 .5 .7 .8 .8 0 0 1-.5 .8l-.2-.1-.1-.5zM191.5 182.8l.5-.1 .2 .2M191.5 182.7v1M191.6 196.5v.1M191.6 185l.6-.1 .3 .4-1 1.1h1M192.2 182.9l.2-.2 .3 .1 .1 .9M192.2 182.9v.8M192.7 186.5h1.2M193.5 182.8l.5-.1 .2 .3-.1 .6h-.6M193.5 182.2v1.5M194.2 195.7l-.2 .3h-.3l-.3-.3 .1-.5 .5-.1 .2 .1a.99 .99 0 0 1-.4 1.4h-.3"/>
<path d="M194.2 184.9v1.5h.8M194.9 196.5v.1M194.9 182.2v1.3l.2 .2M195.5 185.7l.7-.1 .1-.2-.1-.4-.2-.1h-.5v1.5M195.5 182.7l.4 1M195.7 195.2l.2-.1a.8 .8 0 0 1 .5 .7 .8 .8 0 0 1-.5 .8l-.2-.1-.2-.5zM195.9 183.7l-.4 .5M196.2 182.7l-.3 1M196.6 186.5h1.1M197 191.5v3M197 196.5v.1M197.7 196.6h.8"/>
<path d="M197.7 195.5l.4-.4v1.5M198.1 186.4v-1.5l.5 1.1 .5-1.1v1.5M199.2 196h1.1M199.7 195.4v1.2M200.5 192.3a.76 .76 0 0 1 .8 .7 .76 .76 0 0 1-.8 .8zM200.6 185l-.6-.1-.2 .1v.5l.7 .2 .1 .4-.3 .3-.6-.1M201 196.6h.8M201 195.5l.4-.4v1.5M201.2 185.7l.8-.1 .1-.2-.1-.4-.2-.1h-.6v1.5M202 192.9h.5l.1 .9M202.6 193.2h-.5l-.2 .2 .2 .4 .5-.1M202.7 186.4v-1.5l.5 1.1 .5-1.1v1.5"/>
<path d="M203.1 192.8h.6M203.3 192.3v1.3l.4 .2M203.6 196h1.1M204.1 193.3l.7-.1-.1-.3-.4-.1-.2 .2 .1 .7h.5M204.2 195.4v1.2M204.5 185l.2-.1a.8 .8 0 0 1 .6 .7 .8 .8 0 0 1-.6 .8l-.2-.1-.1-.5zM205.5 193.7v.1M205.5 192.9v.1M206.6 195.1v1.5M206.7 185a.7 .7 0 0 0-.9 .6 .7 .7 0 0 0 .9 .7v-.6h-.2M206.8 195.7l.7 .9M207.2 192.4l.6-.1 .3 .4-.9 1.1h.9"/>
<path d="M207.2 184.9h1l-.5 .6 .4 .1v.7l-.2 .1-.7-.1M207.5 195.1l-.9 .9M208.1 195.1v.1M208.1 195.6v1M208.8 195.1l.7 .1 .1 .3-.3 .3a.4 .4 0 0 1 .4 .4 .4 .4 0 0 1-.3 .4h-.6zM208.8 195.8h.5M208.9 192.4l.1-.1a.8 .8 0 0 1 .5 .7 .8 .8 0 0 1-.5 .8 1 1 0 0 1-.1-1.4zM209.5 184.9h-.7l-.1 .7 .3-.1h.5l.1 .2-.1 .6-.2 .1-.6-.1M210 198v2M210.1 192.4l.6-.1 .3 .4-1 1.1h1M210.4 195.7l.3-.1 .3 .3v.4l-.3 .3-.3-.1-.2-.2zM210.4 185l.1-.1a.8 .8 0 0 1 .5 .7 .8 .8 0 0 1-.5 .8 1 1 0 0 1-.1-1.4z"/>
<path d="M211.5 195.6h.5M211.5 184.9h1l-.6 1.5M211.7 195.1v1.3l.3 .2M212.2 192.3l-.4 .1a1.01 1.01 0 0 0 0 1.4l.5-.1 .1-.5-.3-.3h-.3l-.3 .3M212.7 186.5h1.2M213 193.2h1.2M213.5 195.6l.4 1 .3-1M214.1 184.9h.9l-.5 .6 .5 .1v.7l-.3 .1-.6-.1M214.7 196.6h.9M214.7 195.5l.5-.4v1.5M215 192.4l.2-.1a.8 .8 0 0 1 .5 .7 .8 .8 0 0 1-.5 .8l-.2-.1-.2-.5zM215.5 184.9h.8"/>
<path d="M215.9 184.9v1.5M216.2 193.8h.9M216.2 192.7l.5-.4v1.5M216.2 196.5v.1M216.8 185.6h.5M217.2 195.7l-.3 .3v.3l.3 .3h.3l.2-.3v-.3l-.2-.3M217.2 195.7l-.3-.3 .3-.3h.3l.2 .3-.2 .3M217.2 195.7h.3M217.5 184.9h-.7v1.5h.7M217.7 193.2h1.2M218.2 185.7l.7-.1 .1-.2v-.4l-.3-.1h-.5v1.5M218.4 196.5v.1"/>
<path d="M218.5 185.7l.5 .7M219.4 195l-.4 1.1h1M219.5 193.8h.9M219.5 192.7l.5-.4v1.5M219.7 186.4v-1.5l.5 1.1 .5-1.1v1.5M219.7 195.6v1M221 186.5h1.2M221.7 192.3h-.7v.7l.2-.1h.5l.1 .3-.1 .5-.2 .1-.5-.1M222.5 185.6h.5M222.5 184.9l.7 .1 .1 .3-.3 .3a.4 .4 0 0 1 .4 .4 .4 .4 0 0 1-.3 .4h-.6zM224 185.7l.7-.1 .2-.2-.1-.4-.2-.1h-.6v1.5M224.4 185.7l.5 .7"/>
<path d="M225.5 185.6h.5M226.2 184.9h-.7v1.5h.7M226.7 186.4l.5-1.5 .5 1.5M226.8 186h.7M228.2 184.9v1.5M228.4 185.5l.6 .9M229 184.9l-.8 .8M229.8 185a.5 .5 0 0 1 .5-.1 .5 .5 0 0 1 .3 .5v.5a.5 .5 0 0 1-.5 .5 .5 .5 0 0 1-.5-.5v-.5zM231.2 184.9v1.2l.3 .3 .5-.1 .1-.2v-1.2M232.6 184.9h.9M233 184.9v1.5M234 186.3v.1"/>
<path d="M234.7 184.9v1.5M234.8 185.8l.4 .6M235.2 185.4l-.5 .6M235.9 184.9v.1M235.9 185.4v1M236 198.3h-.6l-.1 .6 .2-.1 .5 .1 .1 .1-.1 .5-.2 .1-.5-.1M237.2 185.5l-.4-.1-.3 .3 .2 .6h.5M237.9 185.5h.6v.9M238.5 185.7l-.5 .1-.2 .2 .2 .4 .5-.1M239.9 185.5l-.4-.1-.3 .3 .1 .6h.6M239.9 184.9v1.5M240.2 186.5h1.2"/>
<path d="M241.7 185.5l.5-.1 .3 .3-.2 .6h-.6M241.7 185.4v1.5M243.7 185.5l-.4-.1-.3 .3 .2 .6h.5M244.4 185.5l.4-.1 .3 .3-.1 .6h-.6M244.4 184.9v1.5M260 198v2M261 191.5v6.5M263.5 195.1v1.5M264.8 195.7l-.4-.1-.3 .3 .1 .6h.6M264.8 195.1v1.5M265.5 196.5v.1M265.5 195.7v.1"/>
<path d="M267.3 196.6h.9M267.3 195.5l.4-.4v1.5M269.9 195l-1.3 2M270.3 196.6h.9M270.3 195.5l.4-.4v1.5M285.7 184.3a.66 .66 0 0 1 .7 .6 .66 .66 0 0 1-.7 .7zM286 198.3l-.4 .1-.2 .2-.1 .8 .3 .2 .4-.1 .1-.5-.1-.1-.4-.1-.3 .2"/>
</g>
<g fill="none" stroke="#480000" stroke-width=".3">
<path d="M178.6 179.9h.5M179.3 179.2h-.7v1.5h.7M179.9 179.2v1.3l.2 .2M180.7 179.2v.1M180.7 179.7v1M182.6 179.9h.5M182.6 179.2l.7 .1v.3l-.2 .3a.4 .4 0 0 1 .3 .4 .4 .4 0 0 1-.3 .4h-.5zM185.3 179.2v1.3l.3 .2M186.1 179.2v1.3l.2 .2M184 180.2l.7-.2-.1-.2-.4-.1-.2 .2 .1 .7h.5M263.6 193.1l.7-.1 .1-.2-.1-.4-.2-.1h-.5v1.5M263.9 193.1l.5 .7"/>
<path d="M265 193.3l.7-.2-.1-.2-.4-.1-.2 .2 .1 .7h.5M266.2 192.8l.4 1 .3-1M267.5 193.6v.2M267.5 192.9v.1M269.1 193.8l.5-1.5 .5 1.5M269.3 193.4h.7"/>
</g>
<g fill="none" stroke="#480000" stroke-width=".4">
<path d="M178.7 188.2h1.1M179.3 188.2l-.3 2M180.4 188.9l-.1 1.3M180.5 188.2v.2M181.1 188.9h.7M181.5 188.2l-.3 1.7 .1 .2 .4 .1M182.6 188.2l-.2 1.7 .2 .3M183.4 189.5l1-.1-.1-.4h-.7l-.3 .9 .3 .3 .6-.1M185.1 190v.2M185.3 189l-.1 .2M187.3 190.2l.9-2 .4 2M187.6 189.6h.9"/>
<path d="M190.1 189a.49 .49 0 0 0-.8 .3l.1 .1 .6 .2 .1 .3-.3 .3-.6-.1M191.7 189a.49 .49 0 0 0-.8 .3l.1 .1 .7 .2v.3l-.3 .3-.6-.1M192.5 189.5l1-.1v-.4h-.8l-.2 .9 .2 .3 .6-.1M194.4 189.1a.49 .49 0 0 1 .8 .1M194.4 188.9l-.1 1.3M195.2 189.2a.5 .5 0 0 1 .8-.2v1.2M195.2 189.2l-.1 1M197.1 189h.7l.2 .3-.1 .5a.66 .66 0 0 1-1 .3M197.2 188.2l-.3 2M199 188.2l-.2 1.7 .2 .3M199.8 188.9l.3 1.3M200.1 190.2l-.3 .5-.3 .2"/>
<path d="M200.7 188.9l-.6 1.3M203.1 188.2a.96 .96 0 0 1 1 .6 .96 .96 0 0 1-.3 1.1l-.5 .3h-.5zM205 188.9l-.2 1.3M205.6 188.9l-.4 .1-.3 .3M206.2 189h.8l-.1 1.2M207 189.4h-.7a.4 .4 0 0 0-.3 .4 .4 .4 0 0 0 .3 .4l.6-.1M207.8 188.9l.3 1.3 .5-.9 .2 .9 .6-1.3M210.1 188.9l-.1 1.3M210.2 188.2v.2M211.1 189.1a.49 .49 0 0 1 .8 .1l-.1 1M211.1 188.9l-.2 1.3M213.7 189a.66 .66 0 0 0-.9 .3l-.1 .5 .1 .3h.8"/>
<path d="M213.8 188.9l-.4 1.8a.57 .57 0 0 1-.7 .1M216.9 187.9a2.36 2.36 0 0 0-.4 3.1M217.5 189.2h.7M217.6 188.2l.9 .1a.51 .51 0 0 1 .1 .5 .51 .51 0 0 1-.4 .4l.3 .1a.58 .58 0 0 1-.3 .9h-.8zM219.5 189.1a.52 .52 0 0 1 .6-.2 .52 .52 0 0 1 .4 .4l-.1 .5a.55 .55 0 0 1-.5 .4 .55 .55 0 0 1-.6-.4zM221.1 188.9h.7M221.5 188.2l-.3 1.7 .1 .2 .4 .1M222.2 188.9h.8M222.6 188.2l-.2 1.7 .1 .2 .3 .1M223.6 189.1a.52 .52 0 0 1 .6-.2 .52 .52 0 0 1 .4 .4l-.1 .5a.55 .55 0 0 1-.5 .4 .55 .55 0 0 1-.6-.4zM225.4 189.1a.49 .49 0 0 1 .9 .1M225.5 188.9l-.2 1.3"/>
<path d="M226.3 189.2a.5 .5 0 0 1 .8-.2l-.1 1.2M226.3 189.2l-.1 1M228.1 187.9a2.32 2.32 0 0 1-.4 3.1"/>
</g>
<g font-size="2.8" fill="#fff">
<text x="142.2" y="52.8">90</text>
<text x="243.7" y="93.7" transform="rotate(90 243.7 93.7)">35</text>
<text x="101.8" y="96.2" transform="rotate(90 101.8 96.2)">J6</text>
<text x="116.9" y="96.2" transform="rotate(90 116.9 96.2)">J5</text>
<text x="196.9" y="96.2" transform="rotate(90 196.9 96.2)">J4</text>
<text x="211.9" y="96.2" transform="rotate(90 211.9 96.2)">J3</text>
<text x="97.8" y="127.5">J_OUT2</text>
<text x="112.9" y="127.5">J_OUT4</text>
<text x="192.9" y="128.1">J_OUT3</text>
<text x="208" y="128.1">J_OUT1</text>
<text x="191.8" y="154.1">DIMENSIONS ARE IN MILLIMETERS</text>
<text x="211.8" y="157.5">TOLERANCE ±0.1 mm</text>
</g>
<text font-size="2.7" fill="#fff" x="178" y="190.3">Title: Assembly Drawing (Bottom)</text>
<g font-size="2" fill="#fff">
<text x="178" y="168.8">A breakout board for the TI MSPM0G3507 LaunchPad intended for use with a THREE</text>
<text x="178" y="171.8">terminal strip breadoard, such as the JAMECO ValuePro WBU-206-R or BB-3T5D. It plugs</text>
<text x="178" y="174.8">nto the underside of the LaunchPad and reroutes the GPIO headers into a dual-row</text>
<text x="178" y="177.8">format that straddle the breadboard center dividers.</text>
<text x="178" y="180.8">Eli Bell</text>
<text x="178" y="183.8">Sheet: Assembly</text>
<text x="178" y="186.5">File: CSC202_LP_MSPM0G3507_3TERM_BREAKOUT.kicad_pcb</text>
<text x="178" y="193.9">Size: A4</text>
<text x="178" y="196.7">KiCad E.D.A. 9.0.1+1 + KiBot v1.8.4</text>
<text x="200" y="193.9">Date: 2026-01-15</text>
<text x="263" y="196.7">Id: 1/1</text>
<text x="263" y="193.9">Rev: A</text>
</g>
<g font-size="1.7" fill="#fff">
<text x="35" y="11.6">1</text>
<text x="85" y="11.6">2</text>
<text x="135" y="11.6">3</text>
<text x="185" y="11.6">4</text>
<text x="235" y="11.6">5</text>
<text x="285" y="11.6">6</text>
<text x="10.5" y="35.6">A</text>
<text x="285.5" y="35.6">A</text>
<text x="10.5" y="85.6">B</text>
<text x="285.5" y="85.6">B</text>
<text x="10.5" y="135.7">C</text>
<text x="285.5" y="135.7">C</text>
<text x="10.5" y="185.6">D</text>
<text x="285.5" y="185.6">D</text>
<text x="35" y="199.7">1</text>
<text x="85" y="199.7">2</text>
<text x="135" y="199.7">3</text>
<text x="185" y="199.7">4</text>
<text x="235" y="199.7">5</text>
<text x="285" y="199.7">6</text>
</g>
</svg>
